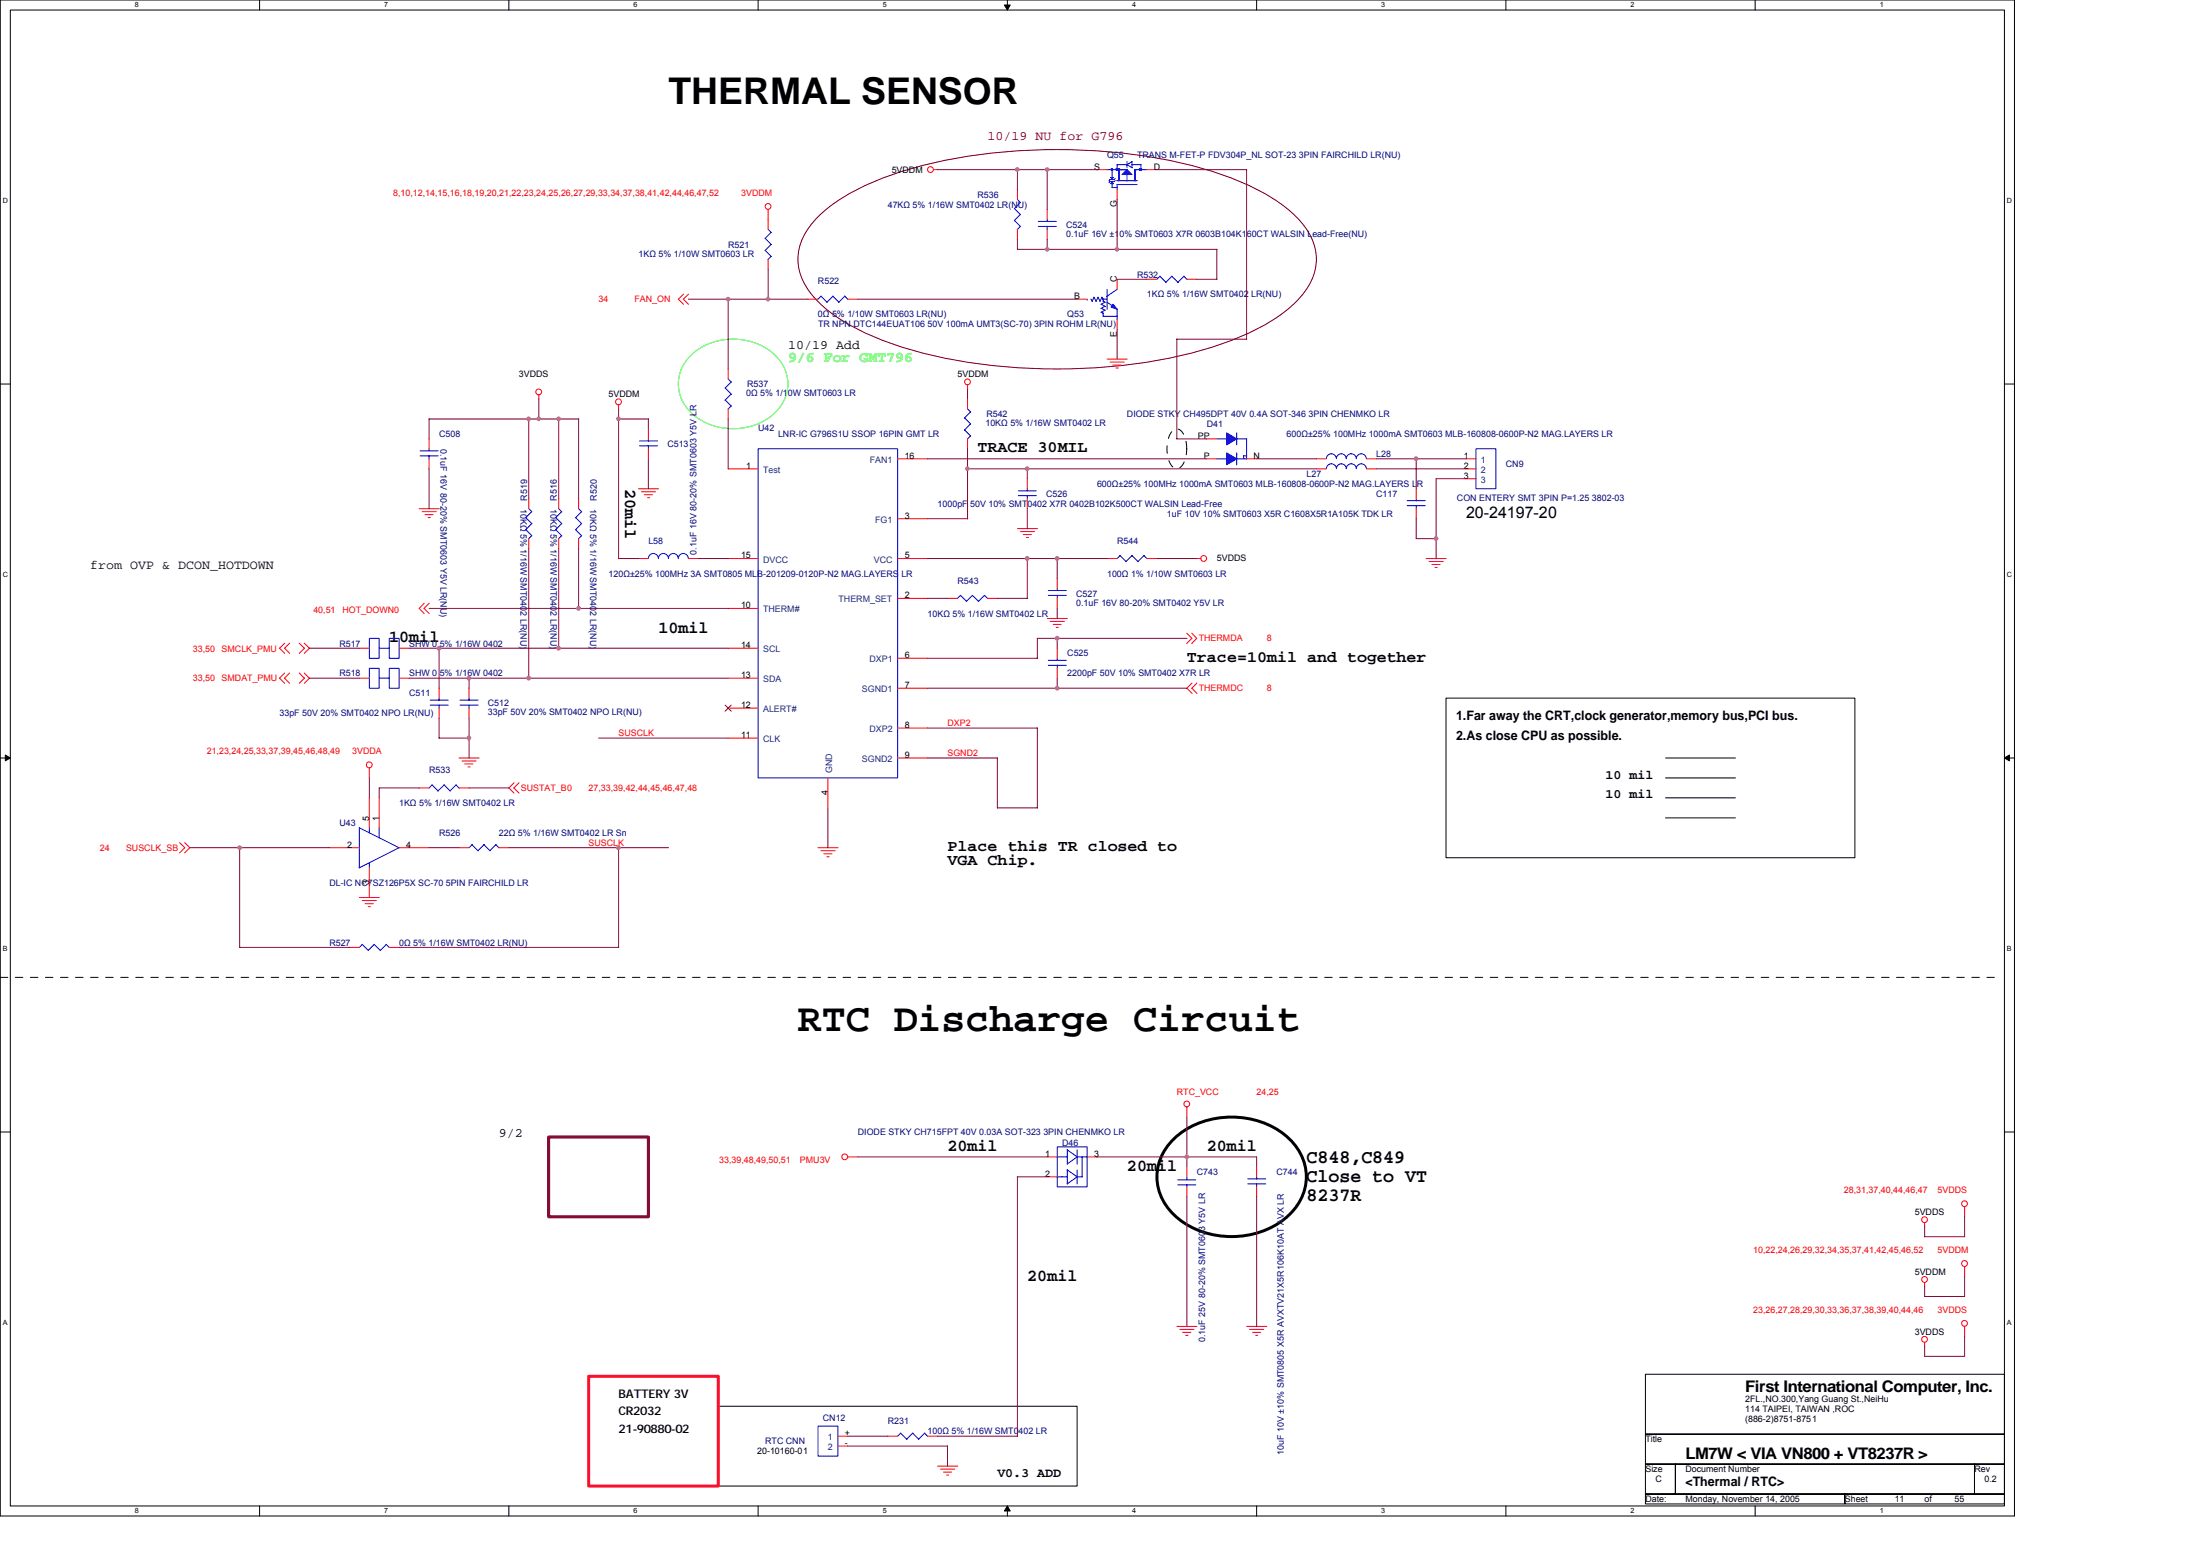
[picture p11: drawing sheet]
<svg xmlns="http://www.w3.org/2000/svg" width="297mm" height="210mm" viewBox="0 0 297 210" stroke-linecap="round" stroke-linejoin="round" font-family="sans-serif">
<path d="M0 0h272v204.6h-272zM1.4 1.4h269.2v201.9h-269.2z" fill="none" stroke="#000" stroke-width=".14"/>
<g fill="#fff">
<path d="M18.2 .1h.6v1.1h-.6z"/>
<path d="M18.2 203.4h.6v1.1h-.6z"/>
</g>
<path d="M35 0v1.4M35 203.3v1.3" fill="none" stroke="#000" stroke-width=".14"/>
<g fill="#fff">
<path d="M51.9 .1h.5v1.1h-.5z"/>
<path d="M51.9 203.4h.5v1.1h-.5z"/>
</g>
<path d="M68.7 0v1.4M68.7 203.3v1.3" fill="none" stroke="#000" stroke-width=".14"/>
<g fill="#fff">
<path d="M85.5 .1h.6v1.1h-.6z"/>
<path d="M85.5 203.4h.6v1.1h-.6z"/>
</g>
<path d="M102.4 0v1.4M102.4 203.3v1.3" fill="none" stroke="#000" stroke-width=".14"/>
<g fill="#fff">
<path d="M119.2 .1h.5v1.1h-.5z"/>
<path d="M119.2 203.4h.5v1.1h-.5z"/>
</g>
<path d="M136 0v1.4M136 203.3v1.3" fill="none" stroke="#000" stroke-width=".14"/>
<path d="M135.6 .7h.8l-.4 .7zM136 203.3l.4 .7h-.8z" fill="#000" stroke="#000" stroke-width=".14"/>
<g fill="#fff">
<path d="M152.8 .1h.6v1.1h-.6z"/>
<path d="M152.8 203.4h.6v1.1h-.6z"/>
</g>
<path d="M169.7 0v1.4M169.7 203.3v1.3" fill="none" stroke="#000" stroke-width=".14"/>
<g fill="#fff">
<path d="M186.5 .1h.5v1.1h-.5z"/>
<path d="M186.5 203.4h.5v1.1h-.5z"/>
</g>
<path d="M203.3 0v1.4M203.3 203.3v1.3" fill="none" stroke="#000" stroke-width=".14"/>
<g fill="#fff">
<path d="M220.2 .1h.5v1.1h-.5z"/>
<path d="M220.2 203.4h.5v1.1h-.5z"/>
</g>
<path d="M237 0v1.4M237 203.3v1.3" fill="none" stroke="#000" stroke-width=".14"/>
<g fill="#fff">
<path d="M253.8 .1h.5v1.1h-.5z"/>
<path d="M253.8 203.4h.5v1.1h-.5z"/>
<path d="M.4 26.6h.7v1h-.7z"/>
<path d="M271 26.6h.6v1h-.6z"/>
<path d="M.4 77.1h.7v1h-.7z"/>
<path d="M271 77.1h.6v1h-.6z"/>
</g>
<path d="M0 51.8h1.4M270.6 51.8h1.4" fill="none" stroke="#000" stroke-width=".14"/>
<g fill="#fff">
<path d="M.4 127.6h.6v1h-.6z"/>
<path d="M271 127.6h.6v1h-.6z"/>
</g>
<path d="M0 102.3h1.4M270.6 102.3h1.4" fill="none" stroke="#000" stroke-width=".14"/>
<path d="M.7 101.9l.7 .4-.7 .4zM270.6 102.3l.7-.4v.8z" fill="#000" stroke="#000" stroke-width=".14"/>
<g fill="#fff">
<path d="M.4 178h.6v1.1h-.6z"/>
<path d="M271 178h.6v1.1h-.6z"/>
</g>
<g fill="none" stroke="#000" stroke-width=".14">
<path d="M195.2 94.2h55.2v21.6h-55.2zM224.9 105h9.4M224.9 102.3h9.4M224.9 107.7h9.4M224.9 110.4h9.4M0 152.8h1.4M270.6 152.8h1.4M97 189.8h48.4v10.8h-48.4zM222.2 185.5h48.4v8.1h-48.4zM222.2 193.6h48.4v4h-48.4zM222.2 197.6h4v4.1h-4zM226.2 197.6h40.4v4.1h-40.4z"/>
<path d="M266.6 197.6h4v4.1h-4zM222.2 201.7h26.9v1.3h-26.9zM249.1 201.7h21.5v1.3h-21.5z"/>
</g>
<path d="M158.2 58.3a.8 .8 0 0 1 1.4 0 4.4 4.4 0 0 1 0 4.6 .79 .79 0 0 1-1.4 0 4.4 4.4 0 0 1 0-4.6zM0 131.9h269.3" fill="none" stroke="#000" stroke-width=".14" stroke-dasharray="1 1 1 1 1 1 1 1"/>
<path d="M79.5 185.8h17.5v14.8h-17.5z" fill="none" stroke="#f00" stroke-width=".4"/>
<path d="M74.1 153.5h13.4v10.8h-13.4z" fill="none" stroke="#800000" stroke-width=".4"/>
<path d="M93.4 47.9a8.5 8.5 0 0 1 11.8 .6 5.3 5.3 0 0 1-1.4 7.9 8.4 8.4 0 0 1-11-1.3 5.2 5.2 0 0 1 .6-7.2z" fill="none" stroke="#0f0" stroke-width=".14"/>
<path d="M158.3 153.9a11.7 11.7 0 0 1 16 0 6.9 6.9 0 0 1-.9 10.7 11.8 11.8 0 0 1-15.1-.8 6.8 6.8 0 0 1 0-9.9z" fill="none" stroke="#000" stroke-width=".4"/>
<path d="M110.2 29.5a24.2 24.2 0 0 1 8.7-5.3 68.2 68.2 0 0 1 26.6-4 62 62 0 0 1 22.9 4.7 19.8 19.8 0 0 1 7.7 5.6 7 7 0 0 1 0 9 19.8 19.8 0 0 1-7.7 5.6 61.9 61.9 0 0 1-22.9 4.7 71.3 71.3 0 0 1-24.7-3.3 29.1 29.1 0 0 1-9.5-5 8.8 8.8 0 0 1-3.6-6.5 7.8 7.8 0 0 1 2.5-5.5z" fill="none" stroke="#800000" stroke-width=".14"/>
<g fill="none" stroke="#f00" stroke-width=".14">
<path d="M92.3 39.7l-.7 .7 .7 .7M93 39.7l-.7 .7 .7 .7M103.7 28.3v2.7M103.7 35v1.4M126 22.9h.6M137.4 25.6v1.3M137.4 31v1.3M141.4 28.3v1.3M141.4 31v1.3M148.1 22.9h1.4M150.8 25.6v1.3M150.8 37.7v1.4"/>
<path d="M154.9 22.9h1.3M154.9 37.7h1.3M160.2 37.7h1.4M57.9 59.2v1.4M72.7 53.3v.6M83.5 54.7v.5M87.5 57.9v1.3M98.3 49.8v1.4M98.3 55.2v1.4M109.1 40.4h1.3M114.5 40.4h1.3M130.6 52v.5"/>
<path d="M130.6 53.8v1.4M130.6 59.2v1.4M145.4 40.4h1.4M149.5 48.5h2.7M149.9 48.9h1.9M150.3 49.3h1.1M150.7 49.7h.3M150.8 43.1v1.3M162.9 59.2h1.4M56.6 68.7h2.7M57 69.1h1.9M57.4 69.5h1.1"/>
<path d="M57.8 69.9h.3M57.9 61.9v1.4M71.4 67.3v1.4M71.4 72.7v1.3M75.4 67.3v1.4M75.4 72.7v1.3M78.1 67.3v1.4M78.1 72.7v1.3M86.2 66h2.7M86.2 75.4h1.3M86.6 66.4h1.9M87 66.8h1.1"/>
<path d="M87.4 67.2h.3M87.5 60.6v1.3M92.9 75.4h1.4M98.3 75.4h4.1M98.3 63.3h4.1M121.2 75.4h4M121.2 61.9h4M121.2 70h4M137.4 71.4h2.7M137.8 71.8h1.9M138.2 72.2h1.1M138.6 72.6h.3"/>
<path d="M138.7 64.6v1.4M138.7 67.3v1.4M142.7 78.1v1.3M149.5 75.4h1.3M154.9 75.4h1.3M161.6 75.4h.5M162.9 61.9h1.4M168.3 61.9h1.4M177.8 63.3h1.3M177.8 61.9h1.3M184.5 63.3h1.3M184.5 61.9h1.3"/>
<path d="M191.2 66v1.3M191.2 68.7v1.3M192.5 75.4h2.8M193 75.8h1.9M193.3 76.2h1.1M193.8 76.6h.3M197.9 63.3h1.4M197.9 61.9h1.4M197.9 64.6h1.4M38.4 90.8l-.7 .7 .7 .7M38.4 86.8l-.7 .7 .7 .7M39.1 86.8l-.7 .7 .7 .7"/>
<path d="M39.1 90.8l-.7 .7 .7 .7M40.4 86.8l.7 .7-.7 .7M40.4 90.8l.7 .7-.7 .7M41.1 86.8l.7 .7-.7 .7M41.1 90.8l.7 .7-.7 .7M48.5 87.5h1.4M48.5 91.5h1.4M53.9 87.5h1.3M53.9 91.5h1.3M57.3 81.4l-.7 .7 .7 .7M58 81.4l-.7 .7 .7 .7M59.3 92.9v1.3"/>
<path d="M59.3 95.6v1.3M63.3 92.9v1.3M63.3 95.6v1.3M98.3 82.1h4.1M98.3 87.5h4.1M98.3 91.5h4.1M98.3 95.6h4.1M98.3 99.6h4.1M121.2 80.8h4M121.2 92.9h4M121.2 88.9h4M121.2 98.3h4"/>
<path d="M127.9 80.8h1.4M133.3 80.8h1.4M141.4 83.5h2.7M141.8 83.9h1.9M142.2 84.3h1.1M142.6 84.7h.3M142.7 80.8v1.3M142.7 87.5v1.4M142.7 90.2v1.3M160.2 85.5l.7 .7-.7 .7M160.9 85.5l.7 .7-.7 .7M160.9 92.2l-.7 .7 .7 .7"/>
<path d="M161.6 92.2l-.7 .7 .7 .7M24.3 113.7l.7 .7-.7 .7M24.9 113.7l.7 .7-.7 .7M44.5 114.4h4M49.9 103.7v1.3M49.9 107.7v4M49.9 117.1v4.1M51.2 107.7v4M53.9 114.4h4M56.6 106.4h1.3M62 114.4h1.3M62 102.3h2.7"/>
<path d="M62 106.4h1.3M62.4 102.7h1.9M62.8 103.1h1.1M63.2 103.5h.3M67.3 114.4h1.4M69.4 105.7l-.7 .7 .7 .7M70.1 105.7l-.7 .7 .7 .7M110.4 114.4h2.8M110.8 114.8h2M111.2 115.3h1.1M111.7 115.7h.2M111.8 105v4.1"/>
<path d="M121.2 102.3h4M47.2 127.9h1.3M48.5 121.2h2.7M48.9 121.6h1.9M49.3 122h1.1M49.7 122.4h.3M52.6 127.9h1.3M114.4 156.2h1.4M141.4 156.2h1.3M141.4 158.9h1.3M146.8 156.2h1.3M160.2 149.4v1.4"/>
<path d="M160.2 157.5v1.4M169.7 157.5v1.4M158.9 179h2.7M159.3 179.5h1.9M159.7 179.9h1.1M160.2 160.2v1.3M168.3 179h2.7M168.7 179.5h1.9M169.1 179.9h1.1M169.7 160.2v1.3M259.9 165.1v.5M259.9 173.1v.6"/>
<path d="M265.3 162.9v1.4M265.3 171v1.3M265.3 179v1.4M113.1 193.9h1.4M113.1 195.2h1.4M119.9 193.9h1.3M125.2 193.9h1.4M126.6 197.9h2.7M127 198.3h1.9M127.4 198.7h1.1M127.8 199.1h.3M160.1 180.3h.3"/>
<path d="M169.5 180.3h.3M259.9 181.2v.6"/>
<circle cx="103.7" cy="27.9" r=".39"/>
<circle cx="125.6" cy="22.9" r=".39"/>
<circle cx="72.7" cy="52.9" r=".39"/>
<circle cx="83.5" cy="54.2" r=".4"/>
<circle cx="130.6" cy="51.5" r=".39"/>
<circle cx="162.5" cy="75.4" r=".39"/>
<circle cx="49.8" cy="103.2" r=".4"/>
<circle cx="114.1" cy="156.2" r=".39"/>
<circle cx="160.2" cy="149" r=".39"/>
<circle cx="259.8" cy="172.7" r=".39"/>
<circle cx="259.8" cy="164.6" r=".39"/>
<circle cx="265.2" cy="170.6" r=".4"/>
<circle cx="265.2" cy="162.5" r=".39"/>
<circle cx="265.2" cy="178.6" r=".39"/>
<circle cx="259.8" cy="180.8" r=".39"/>
</g>
<g fill="none" stroke="#00f" stroke-width=".14">
<path d="M103.3 32.2l.8 .8-.8 .8M103.3 33.8l.8 .8M103.7 31l.4 .4M104.1 31.4l-.8 .8M104.1 34.6l-.4 .4M110.8 40l.9 .8M110.9 40l-.5 .4M112.5 40l.8 .8M112.5 40l-.8 .8M114.1 40l.4 .4M114.1 40l-.8 .8M137 28.2l.8 .8-.9 .8"/>
<path d="M137 29.8l.8 .8-.5 .4M137.4 26.9l.4 .4-.9 .9M140.2 30.6h2.4M140.2 29.9h2.4M141.4 29.6v.3M141.4 30.5v.5M149.5 22.9h2.7M149.5 39.1v2.7M150 24.8h.3M150 24h.3M150 24l.2 .3M150.2 24.5l.1 .3"/>
<path d="M150.2 22.9v1.1M150.2 24.8v.5M150.2 25.3h.7M150.2 24.5l-.2 .3M150.3 23.9l-.1 .3M150.6 24.1l-.2 .1h-.5l-.2 .2M150.6 24.4l-.2 .1h-.5l-.2 .2M150.7 22.8l.1 .1zM150.8 24.4h2.7M150.8 39.1l-1.3 .9M150.8 24.9v.7M150.8 24.9h2.7"/>
<path d="M151.1 22.9v1.5M152.1 22.2l.7-.4v.8M152.2 21.8v.8M152.2 23.6v.8M152.8 22.2h1.3l-.1 .7M152.9 22.6l-.7-.4h-1.4v.7M153.2 22.9h1.7M153.2 22.9v1.5M156.6 37.3l.8 .8M156.6 37.3l-.4 .4M158.2 37.3l-.8 .8M159.8 37.3l.5 .4"/>
<path d="M159.9 37.3l-.8 .8-.9-.8M86.3 59.5h2.5M87.5 59.2v.3M97.9 52.4l.8 .8-.8 .8M97.9 54l.8 .8-.4 .4M98.3 51.2l.4 .4-.8 .8M130.2 56.4l.9 .8M130.2 58l.9 .9M130.6 55.2l.5 .4M131 55.6l-.8 .8M131 57.2l-.8 .9M131 58.8l-.4 .5"/>
<path d="M146.8 40.4h.1M147.3 40.4l.2 .3M147.7 40.1l.3 .6 .3-.6M147.7 40.1l-.3 .6M148.2 40.1l.3 .6M148.7 41.1l.5 .3M148.7 41.6l.5 .3M148.7 42.1l.3 .2M148.8 40.1l.1 .3v.3l.3 .1M148.8 40.1l-.3 .6M148.9 40.4h.6M148.9 42.3v.4h2"/>
<path d="M149.2 40.8l-.5 .3M149.2 41.3l-.5 .3M149.2 41.9l-.5 .3M149.5 40.8l1.4 1M150.8 41.7v1.4M164.3 59.2h1.3M167 59.2h1.3M167 58.4v1.6M168.3 59.2v2.8M56.7 61.5h2.5M56.7 60.9h2.5M57.9 60.6v.3"/>
<path d="M57.9 61.5v.4M71 69.9l.8 .8M71 71.5l.8 .8M71.4 68.7l.4 .4M71.8 69.1l-.8 .8M71.8 70.7l-.8 .8M71.8 72.3l-.4 .4M75 69.9l.9 .8-.9 .8M75 71.5l.9 .8M75.4 68.7l.5 .4M75.8 69.1l-.8 .8M75.8 72.3l-.4 .4"/>
<path d="M77.7 69.9l.8 .8M77.7 71.5l.8 .8M78.1 68.7l.4 .4M78.5 69.1l-.8 .8M78.5 70.7l-.8 .8M78.5 72.3l-.4 .4M86.3 60.2h2.5M87.5 75.4a.68 .68 0 0 1 .7-.7 .68 .68 0 0 1 .7 .7 .68 .68 0 0 1 .7-.7 .68 .68 0 0 1 .7 .7 .67 .67 0 0 1 .6-.7 .67 .67 0 0 1 .7 .7 .68 .68 0 0 1 .7-.7 .68 .68 0 0 1 .6 .7M87.5 60.2v.4M102.4 60.6h18.8v44.4h-18.8zM137.5 66.9h2.4M137.5 66.3h2.4"/>
<path d="M138.7 66v.3M138.7 66.9v.4M141.5 79.7h2.5M142.7 79.4v.3M151.2 75l.9 .8M151.3 75l-.5 .4M152.9 75l-.9 .8M154.4 75l.5 .4M154.5 75l-.8 .8-.9-.8M164.3 61.9h1.3M167 61.9h1.3M167 61.1v1.7"/>
<path d="M167.9 61.5h.4M167.9 61.5v.4M179.1 63.3a.68 .68 0 0 1 .7-.7 .68 .68 0 0 1 .6 .7 .67 .67 0 0 1 .7-.7 .67 .67 0 0 1 .7 .7 .68 .68 0 0 1 .7-.7 .68 .68 0 0 1 .6 .7 .68 .68 0 0 1 .7-.7 .68 .68 0 0 1 .7 .7M179.1 61.9a.68 .68 0 0 1 .7-.6 .68 .68 0 0 1 .6 .6 .67 .67 0 0 1 .7-.6 .67 .67 0 0 1 .7 .6 .68 .68 0 0 1 .7-.6 .68 .68 0 0 1 .6 .6 .68 .68 0 0 1 .7-.6 .68 .68 0 0 1 .7 .6M190 68.3h2.4M190 67.6h2.4M191.2 67.3v.3M191.2 68.2v.5M199.3 60.6h2.7v5.4h-2.7zM49.9 86.2h1.3v2.7h-1.3zM49.9 90.2h1.3v2.7h-1.3zM51.2 87.5h1.4"/>
<path d="M51.2 91.5h1.4M52.6 86.2h1.3v2.7h-1.3zM52.6 90.2h1.3v2.7h-1.3zM58.1 95.2h2.4M58.1 94.5h2.4M59.3 94.2v.3M59.3 95.2v.4M62.1 95.2h2.5M62.1 94.5h2.5M63.3 94.2v.3M63.3 95.2v.4M129.7 80.3l-.4 .5"/>
<path d="M131.3 80.4l.8 .8M131.3 80.3l-.8 .9-.8-.8M132.9 80.4l.4 .4M132.9 80.3l-.8 .9M141.5 89.8h2.5M141.5 89.1h2.5M141.5 80.4h2.5M142.7 80.3v.5M142.7 88.9v.3M142.7 89.8v.4M49.9 111.7v.7M49.9 116.4v.7"/>
<path d="M51.2 111.7v1.4M53.9 114.4l-5.4 2.8M53.9 114.4l-5.4-2.7v5.4M58.3 106l.9 .8M58.4 105.9l-.5 .5M60 106l.8 .8M60 105.9l-.9 .9M61.6 106l.4 .4M61.6 105.9l-.8 .9M63.7 114l.9 .9M63.8 114l-.5 .4M65.3 114l.9 .9"/>
<path d="M65.4 114l-.9 .8M66.9 114l.5 .4M67 114l-.9 .8M48.9 127.5l.8 .8M48.9 127.5l-.4 .4M50.5 127.5l.9 .8M50.5 127.5l-.8 .8M52.2 127.5l.4 .4M52.2 127.5l-.9 .8M142.7 158.9h1.4M142.7 154.8h4.1v5.4h-4.1zM142.7 156.2h1.4"/>
<path d="M144.1 155.2l1.3 1h1.4M144.1 157.9l1.3 1-1.3 .9M144.1 155.2v1.9l1.4-1M144.1 157.9v1.9M145.4 158.9h.7M145.4 155.2v1.9M145.4 157.9v1.9M146.1 156.2v2.7M159 159.3h2.5M159 159.9h2.5M160.2 158.9v.4M160.2 159.9v.3"/>
<path d="M168.5 159.8h2.4M168.5 159.1h2.4M169.7 158.9v.3M169.7 159.8v.4M110.4 192.5h2.7v4.1h-2.7zM121.6 193.5l.8 .8M121.6 193.4l-.4 .5M122.4 194.3l.9-.9 .8 .9M124.8 193.5l.5 .4M124.9 193.4l-.9 .9"/>
</g>
<g fill="#00f" stroke="#00f" stroke-width=".14">
<path d="M150.3 41.1l.5 .6-.8-.2z" fill-rule="evenodd"/>
<path d="M151.5 23.6l.7-.7 .6 .7z" fill-rule="evenodd"/>
<path d="M153.8 22.8h.3l.1 .1-.2 .1-.2-.1z" fill-rule="evenodd"/>
<path d="M150 22.8h.2v.2h-.2z" fill-rule="evenodd"/>
<path d="M151 22.8h.2v.2h-.2z" fill-rule="evenodd"/>
<path d="M150.7 22.8h.2v.2h-.2z" fill-rule="evenodd"/>
<path d="M165.6 61.1l1.4 .8-1.4 .8z" fill-rule="evenodd"/>
<path d="M165.6 58.4l1.4 .8-1.4 .8z" fill-rule="evenodd"/>
</g>
<path d="M97.9 95.2l.8 .8M98.7 95.2l-.8 .8" fill="none" stroke="#804000" stroke-width=".14"/>
<g fill="none" stroke="#800040" stroke-width=".14">
<path d="M103.7 36.4v4M126.6 22.9h21.5M137.4 33.7h26.9M137.4 22.9v2.7M137.4 32.3v1.4M141.4 22.9v5.4M141.4 32.3v1.4M150.8 26.9v6.8M150.8 37.7h4.1M156.2 22.9h12.1M161.6 37.7h2.7M164.3 33.7v4"/>
<path d="M168.3 22.9v22.9M57.9 56.6h20.2M57.9 56.5v2.7M71.4 56.6v10.7M72.7 53.8v2.8M75.4 56.6v10.7M78.1 56.5v10.8M83.5 56.6h4M83.5 55.2v20.2h2.7M87.5 56.5v1.4M92.9 40.4h16.2M98.3 40.4v9.4"/>
<path d="M98.3 56.6v6.7M115.8 40.4h29.6M130.6 52.5v1.3M150.8 44.4v4.1M168.3 45.8h-9.4v13.4h4M57.9 63.3v5.4M71.4 74v17.6M75.4 74v13.5M78.1 74v8.1M87.5 61.9v4.1M94.3 75.4h4M125.2 61.9h37.7"/>
<path d="M125.2 75.4h24.3M125.2 70h5.5M130.6 63.3h47.2M130.6 60.6v9.4M138.7 63.3v1.3M138.7 68.7v2.7M138.7 75.4v5.4M142.7 75.4v2.7M156.2 75.4h5.4M169.7 61.9h8.1M185.8 63.3h12.1M185.8 61.9h12.1"/>
<path d="M191.2 72.7h2.7M191.2 61.9v4.1M191.2 70v2.7M193.9 64.6h4M193.9 64.6v10.8M41.8 91.5h6.7M41.8 87.5h6.7M55.2 91.5h43.1M55.2 87.5h43.1M57.9 82.1h40.4M59.3 96.9v2.7h4M59.3 87.5v5.4"/>
<path d="M63.3 91.5v1.4M63.3 96.9v5.4M80.8 99.6h17.5M125.2 98.3h14.9M125.2 92.9h35.1M125.2 80.8h2.7M125.2 88.9h14.9M134.7 80.8h4M140.1 98.3v10.8M142.7 82.1v1.4M142.7 86.2v1.3M142.7 91.5v1.4"/>
<path d="M160.3 86.2h-20.2v2.7M25.6 114.4h18.9M32.4 114.4v13.5h14.8M49.9 105v2.7M56.6 106.4h-5.4v1.3M57.9 114.4h4.1M63.3 106.4h5.4M68.7 114.4h21.6M83.5 114.4v13.5M111.8 109.1v5.3M125.2 102.3h9.5M134.7 102.3v6.8h5.4"/>
<path d="M53.9 127.9h29.6M115.8 156.2h25.6M137.3 158.9h4.1M137.4 158.8v35.1h-10.8M148.1 156.2h21.6M160.2 150.8v6.7M169.7 156.1v1.4M160.2 161.5v17.5M169.7 161.5v17.5M259.9 165.6v1.3M259.9 173.7v1.3M265.3 164.2v2.7h-5.5"/>
<path d="M265.3 172.3v2.7h-5.5M114.4 195.2h13.5M114.5 193.9h5.4M127.9 195.2v2.7M259.9 181.7v1.4M265.3 180.4v2.7h-5.5"/>
</g>
<g fill="#f0f" stroke="#f0f" stroke-width=".14">
<circle cx="141.4" cy="33.7" r=".25"/>
<circle cx="138.7" cy="75.4" r=".27"/>
<circle cx="150.8" cy="33.7" r=".25"/>
<circle cx="141.4" cy="22.9" r=".25"/>
<circle cx="78.1" cy="82.1" r=".27"/>
<circle cx="83.5" cy="56.5" r=".25"/>
<circle cx="142.7" cy="86.2" r=".27"/>
<circle cx="142.7" cy="92.9" r=".27"/>
<circle cx="63.3" cy="91.5" r=".26"/>
<circle cx="142.7" cy="75.4" r=".27"/>
<circle cx="98.3" cy="40.4" r=".26"/>
<circle cx="83.5" cy="114.4" r=".25"/>
<circle cx="32.4" cy="114.4" r=".26"/>
<circle cx="138.7" cy="63.3" r=".26"/>
<circle cx="191.2" cy="61.9" r=".26"/>
<circle cx="130.6" cy="63.3" r=".25"/>
<circle cx="160.2" cy="156.2" r=".27"/>
<circle cx="59.3" cy="87.5" r=".26"/>
<circle cx="75.4" cy="87.5" r=".26"/>
<circle cx="63.3" cy="99.6" r=".26"/>
<circle cx="193.9" cy="72.7" r=".27"/>
<circle cx="71.4" cy="91.5" r=".27"/>
<circle cx="137.3" cy="22.9" r=".25"/>
<circle cx="103.7" cy="40.4" r=".25"/>
<circle cx="71.4" cy="56.5" r=".26"/>
<circle cx="75.4" cy="56.5" r=".26"/>
<circle cx="72.7" cy="56.5" r=".26"/>
</g>
<text font-size="5.4" x="107.7" y="139.1">RTC Discharge Circuit</text>
<text font-size="5" x="90.3" y="14.1">THERMAL SENSOR</text>
<g font-size="2.6">
<text x="176.4" y="157">C848,C849</text>
<text x="176.4" y="159.6">Close to VT</text>
<text x="176.4" y="162.2">8237R</text>
</g>
<g font-size="2.3">
<text x="84.4" y="66" transform="rotate(90 84.4 66)">20mil</text>
<text x="52.6" y="86.7">10mil</text>
<text x="88.9" y="85.4">10mil</text>
<text x="127.9" y="155.4">20mil</text>
<text x="162.9" y="155.4">20mil</text>
<text x="152.2" y="158.1">20mil</text>
<text x="138.7" y="172.9">20mil</text>
</g>
<g font-size="2.2">
<text x="132" y="61">TRACE 30MIL</text>
<text x="197.9" y="69.9">20-24197-20</text>
<text x="160.2" y="89.3">Trace=10mil and together</text>
<text x="127.9" y="114.9">Place this TR closed to</text>
<text x="127.9" y="116.7">VGA Chip.</text>
<text x="235.6" y="187.9">First International Computer, Inc.</text>
<text x="227.6" y="197">LM7W &lt; VIA VN800 + VT8237R &gt;</text>
</g>
<text font-size="2" fill="#0f0" x="106.4" y="48.8">9/6 For GMT796</text>
<text font-size="1.8" fill="#800000" x="133.3" y="18.9">10/19 NU for G796</text>
<g font-size="1.8">
<text x="106.4" y="47.2">10/19 Add</text>
<text x="12.2" y="76.8">from OVP &amp; DCON_HOTDOWN</text>
<text x="196.6" y="97.2">1.Far away the CRT,clock generator,memory bus,PCI bus.</text>
<text x="196.6" y="99.9">2.As close CPU as possible.</text>
<text x="216.8" y="105.1">10 mil</text>
<text x="216.8" y="107.8">10 mil</text>
<text x="67.3" y="153.5">9/2</text>
<text x="134.7" y="199.3">V0.3 ADD</text>
<text x="227.6" y="200.6">&lt;Thermal / RTC&gt;</text>
</g>
<g font-size="1.6">
<text x="83.5" y="188.7">BATTERY 3V</text>
<text x="83.5" y="191.1">CR2032</text>
<text x="83.5" y="193.4">21-90880-02</text>
</g>
<g font-size="1.2">
<text x="120.4" y="23.3">5VDDM</text>
<text x="147.7" y="22.9">S</text>
<text x="155.8" y="22.9">D</text>
<text x="150.8" y="27.9" transform="rotate(-90 150.8 27.9)">G</text>
<text x="145" y="40.4">B</text>
<text x="150.8" y="38.1" transform="rotate(-90 150.8 38.1)">C</text>
<text x="150.8" y="45.4" transform="rotate(-90 150.8 45.4)">E</text>
<text x="70.1" y="50.9">3VDDS</text>
<text x="82.2" y="53.6">5VDDM</text>
<text x="129.3" y="50.9">5VDDM</text>
<text x="161.7" y="59.2">PP</text>
<text x="100.7" y="63.3">1</text>
<text x="122.1" y="61.9">16</text>
<text x="162.5" y="61.9">P</text>
<text x="169.3" y="61.9">N</text>
<text x="197.7" y="61.9">1</text>
<text x="197.7" y="63.3">2</text>
<text x="197.7" y="64.6">3</text>
<text x="122.1" y="70">3</text>
<text x="100.1" y="75.4">15</text>
<text x="122.1" y="75.4">5</text>
<text x="164.3" y="75.7">5VDDS</text>
<text x="100.1" y="82.1">10</text>
<text x="122.1" y="80.8">2</text>
<text x="100.1" y="87.5">14</text>
<text x="122.1" y="88.8">6</text>
<text x="100.1" y="91.5">13</text>
<text x="100.1" y="95.6">12</text>
<text x="122.1" y="92.9">7</text>
<text x="100.1" y="99.6">11</text>
<text x="122.1" y="98.3">8</text>
<text x="111.8" y="107.4" transform="rotate(-90 111.8 107.4)">4</text>
<text x="122.1" y="102.3">9</text>
<text x="49.8" y="110.8" transform="rotate(-90 49.8 110.8)">5</text>
<text x="51.2" y="110.8" transform="rotate(-90 51.2 110.8)">1</text>
<text x="46.9" y="114.4">2</text>
<text x="49.8" y="119.5" transform="rotate(-90 49.8 119.5)">3</text>
<text x="54.8" y="114.4">4</text>
<text x="141.1" y="156.1">1</text>
<text x="141.1" y="158.8">2</text>
<text x="147.7" y="156.1">3</text>
<text x="258.5" y="164">5VDDS</text>
<text x="258.5" y="172.1">5VDDM</text>
<text x="258.5" y="180.1">3VDDS</text>
<text x="235.6" y="189.3">2FL.,NO.300,Yang Guang St.,NeiHu</text>
<text x="235.6" y="190.6">114 TAIPEI, TAIWAN ,ROC</text>
<text x="102.2" y="196.3">20-10160-01</text>
<text x="114.1" y="193.8">+</text>
<text x="114.1" y="195.2">-</text>
<text x="222.2" y="194.7">Title</text>
<text x="235.6" y="192">(886-2)8751-8751</text>
<text x="222.2" y="198.7">Size</text>
<text x="222.2" y="202.8">Date:</text>
<text x="223.5" y="200.1">C</text>
<text x="227.6" y="198.7">Document Number</text>
<text x="227.6" y="202.8">Monday, November 14, 2005</text>
<text x="249.1" y="202.8">Sheet</text>
<text x="255.8" y="202.8">11</text>
<text x="259.9" y="202.8">of</text>
<text x="263.9" y="202.8">55</text>
<text x="266.6" y="198.7">Rev</text>
<text x="267.9" y="200.1">0.2</text>
</g>
<g font-size="1.2" fill="#000080">
<text x="149.5" y="21.3">Q55</text>
<text x="153.5" y="21.3">TRANS M-FET-P FDV304P_NL SOT-23 3PIN FAIRCHILD LR(NU)</text>
<text x="119.9" y="28">47KΩ 5% 1/16W SMT0402 LR(NU)</text>
<text x="132" y="26.7">R536</text>
<text x="86.2" y="34.8">1KΩ 5% 1/10W SMT0603 LR</text>
<text x="98.3" y="33.4">R521</text>
<text x="144" y="30.7">C524</text>
<text x="144" y="31.9">0.1uF 16V ±10% SMT0603 X7R 0603B104K160CT WALSIN Lead-Free(NU)</text>
<text x="110.4" y="38.4">R522</text>
<text x="153.5" y="37.5">R532</text>
<text x="154.9" y="40.2">1KΩ 5% 1/16W SMT0402 LR(NU)</text>
<text x="110.4" y="42.8">0Ω 5% 1/10W SMT0603 LR(NU)</text>
<text x="110.4" y="44.2">TR NPN DTC144EUAT106 50V 100mA UMT3(SC-70) 3PIN ROHM LR(NU)</text>
<text x="144.1" y="42.8">Q53</text>
<text x="100.8" y="53.5">0Ω 5% 1/10W SMT0603 LR</text>
<text x="100.9" y="52.3">R537</text>
<text x="59.3" y="59">C508</text>
<text x="102.4" y="58.2">U42</text>
<text x="105" y="59">LNR-IC G796S1U SSOP 16PIN GMT LR</text>
<text x="133.1" y="57.5">10KΩ 5% 1/16W SMT0402 LR</text>
<text x="133.2" y="56.3">R542</text>
<text x="152.2" y="56.3">DIODE STKY CH495DPT 40V 0.4A SOT-346 3PIN CHENMKO LR</text>
<text x="162.9" y="57.7">D41</text>
<text x="173.7" y="59">600Ω±25% 100MHz 1000mA SMT0603 MLB-160808-0600P-N2 MAG.LAYERS LR</text>
<text x="59.5" y="60.6" transform="rotate(90 59.5 60.6)">0.1uF 16V 80-20% SMT0603 Y5V LR(NU)</text>
<text x="90.1" y="60.3">C513</text>
<text x="148.1" y="65.7">600Ω±25% 100MHz 1000mA SMT0603 MLB-160808-0600P-N2 MAG.LAYERS LR</text>
<text x="176.4" y="64.4">L27</text>
<text x="185.8" y="61.7">L28</text>
<text x="203.3" y="63">CN9</text>
<text x="70.3" y="68.7" transform="rotate(90 70.3 68.7)">10KΩ 5% 1/16W SMT0402 LR(NU)</text>
<text x="71.2" y="67.6" transform="rotate(-90 71.2 67.6)">R519</text>
<text x="74.3" y="68.7" transform="rotate(90 74.3 68.7)">10KΩ 5% 1/16W SMT0402 LR(NU)</text>
<text x="75.2" y="67.6" transform="rotate(-90 75.2 67.6)">R516</text>
<text x="79.7" y="68.7" transform="rotate(90 79.7 68.7)">10KΩ 5% 1/16W SMT0402 LR(NU)</text>
<text x="80.6" y="67.6" transform="rotate(-90 80.6 67.6)">R520</text>
<text x="126.6" y="68.4">1000pF 50V 10% SMT0402 X7R 0402B102K500CT WALSIN Lead-Free</text>
<text x="141.3" y="67.1">C526</text>
<text x="157.6" y="69.8">1uF 10V 10% SMT0603 X5R C1608X5R1A105K TDK LR</text>
<text x="185.8" y="67.1">C117</text>
<text x="196.7" y="67.6">CON ENTERY SMT 3PIN P=1.25 3802-03</text>
<text x="82.2" y="77.9">120Ω±25% 100MHz 3A SMT0805 MLB-201209-0120P-N2 MAG.LAYERS LR</text>
<text x="87.5" y="73.4">L58</text>
<text x="94.1" y="74.9" transform="rotate(-90 94.1 74.9)">0.1uF 16V 80-20% SMT0603 Y5V LR</text>
<text x="149.5" y="77.9">100Ω 1% 1/10W SMT0603 LR</text>
<text x="150.8" y="73.4">R544</text>
<text x="125.2" y="83.2">10KΩ 5% 1/16W SMT0402 LR</text>
<text x="129.3" y="78.8">R543</text>
<text x="145.3" y="80.5">C527</text>
<text x="145.3" y="81.7">0.1uF 16V 80-20% SMT0402 Y5V LR</text>
<text x="45.8" y="87.3">R517</text>
<text x="55.2" y="87.3">SHW 0 5% 1/16W 0402</text>
<text x="144.1" y="88.6">C525</text>
<text x="45.8" y="91.3">R518</text>
<text x="55.2" y="91.3">SHW 0 5% 1/16W 0402</text>
<text x="55.2" y="94">C511</text>
<text x="65.9" y="95.3">C512</text>
<text x="144.1" y="91.3">2200pF 50V 10% SMT0402 X7R LR</text>
<text x="37.7" y="96.7">33pF 50V 20% SMT0402 NPO LR(NU)</text>
<text x="65.9" y="96.6">33pF 50V 20% SMT0402 NPO LR(NU)</text>
<text x="57.9" y="104.4">R533</text>
<text x="45.8" y="111.5">U43</text>
<text x="53.9" y="108.8">1KΩ 5% 1/16W SMT0402 LR</text>
<text x="59.3" y="112.8">R526</text>
<text x="67.3" y="112.8">22Ω 5% 1/16W SMT0402 LR Sn</text>
<text x="44.5" y="119.6">DL-IC NC7SZ126P5X SC-70 5PIN FAIRCHILD LR</text>
<text x="44.5" y="127.7">R527</text>
<text x="53.9" y="127.7">0Ω 5% 1/16W SMT0402 LR(NU)</text>
<text x="115.8" y="153.2">DIODE STKY CH715FPT 40V 0.03A SOT-323 3PIN CHENMKO LR</text>
<text x="143.4" y="154.7">D46</text>
<text x="161.6" y="158.6">C743</text>
<text x="172.4" y="158.6">C744</text>
<text x="162.7" y="181.2" transform="rotate(-90 162.7 181.2)">0.1uF 25V 80-20% SMT0603 Y5V LR</text>
<text x="111.1" y="191.9">CN12</text>
<text x="103.3" y="195">RTC CNN</text>
<text x="119.9" y="192.3">R231</text>
<text x="125.2" y="193.6">100Ω 5% 1/16W SMT0402 LR</text>
<text x="173.4" y="196.4" transform="rotate(-90 173.4 196.4)">10uF 10V ±10% SMT0805 X5R AVXTV21X5R106K10AT AVX LR</text>
</g>
<g font-size="1.2" fill="#f00">
<text x="53.1" y="26.4">8,10,12,14,15,16,18,19,20,21,22,23,24,25,26,27,29,33,34,37,38,41,42,44,46,47,52</text>
<text x="100.1" y="26.4">3VDDM</text>
<text x="80.8" y="40.8">34</text>
<text x="85.7" y="40.8">FAN_ON</text>
<text x="42.3" y="82.7">40,51</text>
<text x="46.2" y="82.7">HOT_DOWN0</text>
<text x="26" y="87.9">33,50</text>
<text x="29.9" y="87.9">SMCLK_PMU</text>
<text x="161.9" y="86.6">THERMDA</text>
<text x="171" y="86.6">8</text>
<text x="26" y="92">33,50</text>
<text x="29.9" y="92">SMDAT_PMU</text>
<text x="161.9" y="93.3">THERMDC</text>
<text x="171" y="93.3">8</text>
<text x="27.9" y="101.8">21,23,24,25,33,37,39,45,46,48,49</text>
<text x="47.6" y="101.8">3VDDA</text>
<text x="83.5" y="99.4">SUSCLK</text>
<text x="127.9" y="98">DXP2</text>
<text x="70.3" y="106.8">SUSTAT_B0</text>
<text x="79.5" y="106.8">27,33,39,42,44,45,46,47,48</text>
<text x="127.9" y="102.1">SGND2</text>
<text x="13.5" y="114.9">24</text>
<text x="17" y="114.9">SUSCLK_SB</text>
<text x="79.5" y="114.2">SUSCLK</text>
<text x="158.9" y="147.8">RTC_VCC</text>
<text x="169.7" y="147.8">24,25</text>
<text x="97.1" y="157">33,39,48,49,50,51</text>
<text x="108" y="157">PMU3V</text>
<text x="249" y="161">28,31,37,40,44,46,47</text>
<text x="261.6" y="161">5VDDS</text>
<text x="236.7" y="169.1">10,22,24,26,29,32,34,35,37,41,42,45,46,52</text>
<text x="261.6" y="169.1">5VDDM</text>
<text x="236.7" y="177.2">23,26,27,28,29,30,33,36,37,38,39,40,44,46</text>
<text x="261.6" y="177.2">3VDDS</text>
</g>
<g font-size="1.2" fill="#004080">
<text x="103" y="63.8">Test</text>
<text x="117.4" y="62.5">FAN1</text>
<text x="200" y="62.5">1</text>
<text x="200" y="63.8">2</text>
<text x="200" y="65.2">3</text>
<text x="118.2" y="70.6">FG1</text>
<text x="103" y="75.9">DVCC</text>
<text x="118" y="75.9">VCC</text>
<text x="103" y="82.7">THERM#</text>
<text x="113.2" y="81.3">THERM_SET</text>
<text x="103" y="88.1">SCL</text>
<text x="117.4" y="89.4">DXP1</text>
<text x="103" y="92.1">SDA</text>
<text x="116.4" y="93.5">SGND1</text>
<text x="103" y="96.1">ALERT#</text>
<text x="103" y="100.2">CLK</text>
<text x="117.4" y="98.8">DXP2</text>
<text x="112.3" y="104.3" transform="rotate(-90 112.3 104.3)">GND</text>
<text x="116.4" y="102.9">SGND2</text>
<text x="111.8" y="194.4">1</text>
<text x="111.8" y="195.7">2</text>
</g>
<g font-size="1">
<text x="18.2" y="1">8</text>
<text x="51.9" y="1">7</text>
<text x="85.5" y="1">6</text>
<text x="119.2" y="1">5</text>
<text x="152.8" y="1">4</text>
<text x="186.5" y="1">3</text>
<text x="220.2" y="1">2</text>
<text x="253.8" y="1">1</text>
<text x=".4" y="27.4">D</text>
<text x="271" y="27.4">D</text>
<text x=".4" y="77.9">C</text>
<text x="271" y="77.9">C</text>
<text x=".4" y="128.4">B</text>
<text x="271" y="128.4">B</text>
<text x=".4" y="178.9">A</text>
<text x="271" y="178.9">A</text>
<text x="18.2" y="204.3">8</text>
<text x="51.9" y="204.3">7</text>
<text x="85.5" y="204.3">6</text>
<text x="119.2" y="204.3">5</text>
<text x="152.8" y="204.3">4</text>
<text x="186.5" y="204.3">3</text>
<text x="220.2" y="204.3">2</text>
<text x="253.8" y="204.3">1</text>
</g>
</svg>
